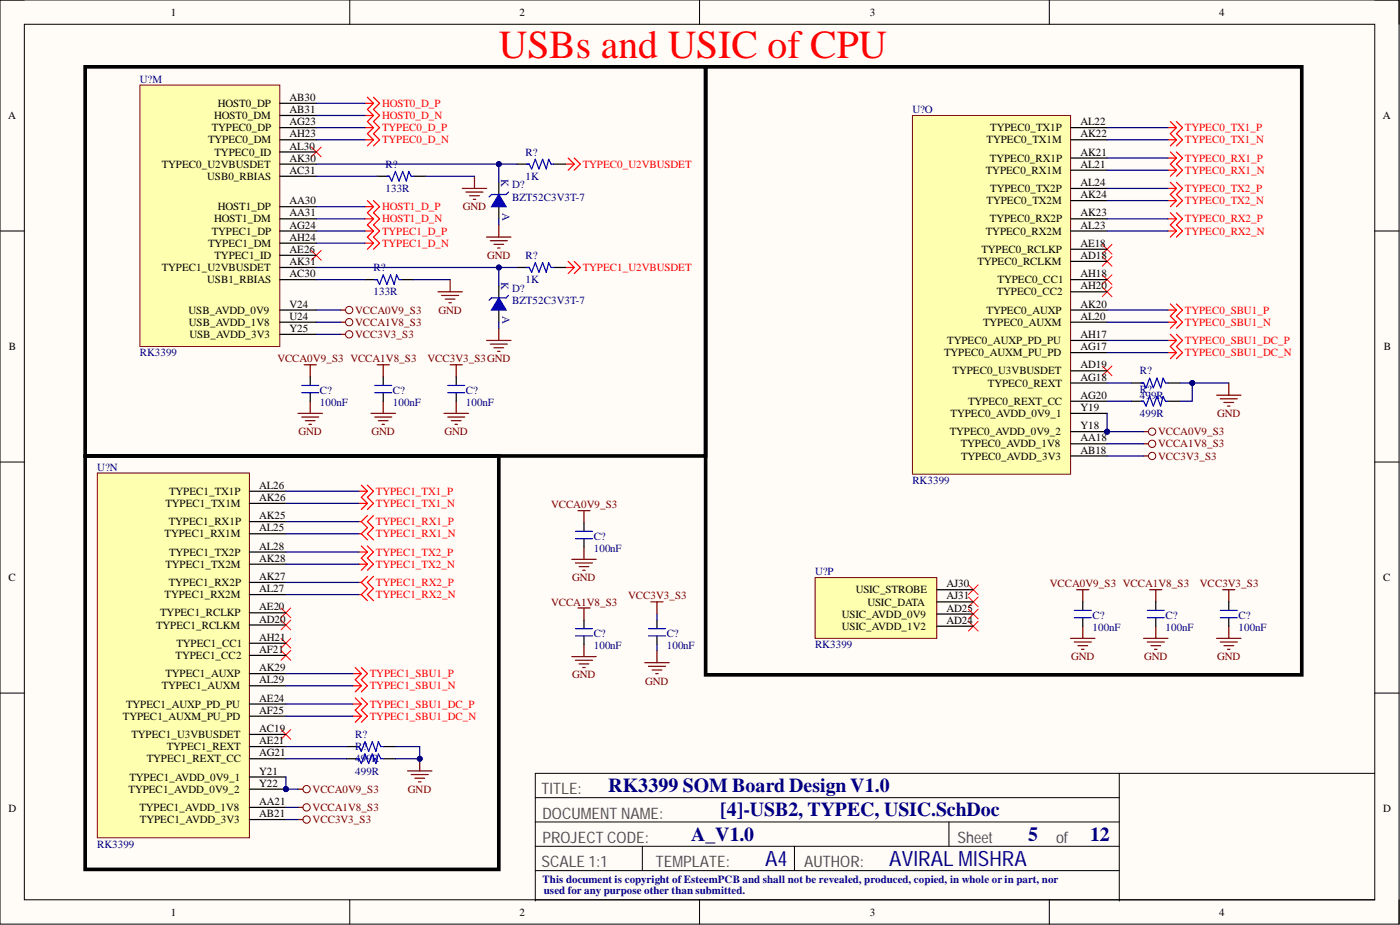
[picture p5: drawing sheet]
<svg xmlns="http://www.w3.org/2000/svg" width="292mm" height="193mm" viewBox="0 0 292 193" stroke-linecap="round" stroke-linejoin="round" font-family="sans-serif">
<path d="M0 0h291.9v192.8h-291.9z" fill-rule="evenodd" fill="#fffcf8"/>
<path d="M0 0h291.9v192.8h-291.9z" fill="none" stroke="#000" stroke-width=".21"/>
<path d="M5.1 5.1h281.7v182.6h-281.7z" fill-rule="evenodd" fill="#fffcf8"/>
<g fill="none" stroke="#000" stroke-width=".21">
<path d="M0 0h5.1M73 0v5.1M146 0v5.1M218.9 0v5.1M286.8 0h5.1v5.1M5.1 5.1h281.7v182.6h-281.7zM0 48.2h5.1M286.8 48.2h5.1M0 96.4h5.1M286.8 96.4h5.1M0 144.6h5.1M286.8 144.6h5.1"/>
<path d="M111.7 176.6h121.8M111.7 166.4h121.8M111.7 171.5h121.8M134 176.6v5M165.8 176.6v5M198 171.5v5.1M233.5 161.3v26.7M286.8 161.3h-175.1v26.7M73 187.7v5.1M111.7 187.7h175.1M111.7 181.6h121.8M146 187.7v5.1"/>
<path d="M218.9 187.7v5.1M291.9 187.7v5.1"/>
</g>
<g fill="none" stroke="#f00" stroke-width=".25">
<path d="M76.2 21.6h1.7M76.2 24.1h1.7M76.2 26.6h1.7M76.2 29.2h1.7M76.7 20.3l1.2 1.3M77.9 21.6l-1.2 1.2 1.2 1.3M77.9 20.3l1.3 1.3-1.3 1.2 1.3 1.3-1.3 1.3 1.3 1.2-1.3 1.3 1.3 1.3-1.3 1.2M77.9 24.1l-1.2 1.3 1.2 1.2M77.9 26.6l-1.2 1.3 1.2 1.3M77.9 29.2l-1.2 1.2M76.2 43.1h1.7M76.2 45.7h1.7"/>
<path d="M76.2 48.2h1.7M76.2 50.7h1.7M76.7 41.8l1.2 1.3M77.9 43.1l-1.2 1.3 1.2 1.3M77.9 41.8l1.3 1.3-1.3 1.3 1.3 1.3-1.3 1.2 1.3 1.3-1.3 1.3 1.3 1.2-1.3 1.3M77.9 45.7l-1.2 1.2 1.2 1.3M77.9 48.2l-1.2 1.3 1.2 1.2M77.9 50.7l-1.2 1.3M74.9 102.5h1.8M74.9 105h1.8M74.9 108.8h.5M74.9 111.4h.5"/>
<path d="M75.4 101.2l1.3 1.3M75.4 108.8l1.3 1.3-1.3 1.3M75.4 111.4l1.3 1.2M76.7 102.5l-1.3 1.2 1.3 1.3M76.7 101.2l1.2 1.3-1.2 1.2 1.2 1.3-1.2 1.3M76.7 105l-1.3 1.3M76.7 107.6l-1.3 1.2M77.9 107.6l-1.2 1.2 1.2 1.3-1.2 1.3 1.2 1.2"/>
</g>
<g fill="none" stroke="#800000" stroke-width=".25">
<path d="M96.5 39.3h5M99 36.8v2.5M93.9 58.3v2.6M97.2 40.1h3.6M98 40.8h2M98.7 41.6h.5M63.5 76.1h2.5M64.7 76.1v2.5M71.1 64.7h1M71.1 67.2h1M71.1 69.8h1M78.7 76.1h2.5"/>
<path d="M80 76.1v2.5M91.4 60.9h5.1M92.1 61.6h3.6M92.9 62.4h2M93.7 63.2h.5M93.9 76.1h2.6M95.2 76.1v2.5M62.2 86.2h5.1M63 87h3.5M63.7 87.8h2M64.5 88.5h.5M64.7 83.7v2.5"/>
<path d="M77.4 86.2h5.1M78.2 87h3.5M78.9 87.8h2.1M79.7 88.5h.5M80 83.7v2.5M92.6 86.2h5.1M93.4 87h3.6M94.2 87.8h2M94.9 88.5h.5M95.2 83.7v2.5M87.6 158.3v2.5M85 160.8h5.1"/>
<path d="M85.8 161.6h3.5M86.6 162.3h2M87.3 163.1h.5"/>
</g>
<g fill="none" stroke="#800000" stroke-width=".21">
<circle cx="72.9" cy="64.7" r=".76"/>
<circle cx="72.9" cy="69.8" r=".76"/>
<circle cx="72.9" cy="67.2" r=".76"/>
</g>
<circle cx="87.6" cy="158.3" r=".51" fill="#000080"/>
<circle cx="87.6" cy="158.3" r=".51" fill="none" stroke="#000080" stroke-width=".21"/>
<g fill="none" stroke="#800000" stroke-width=".21">
<circle cx="240.4" cy="92.6" r=".76"/>
<circle cx="240.4" cy="90" r=".76"/>
<circle cx="240.4" cy="95.1" r=".76"/>
<circle cx="64" cy="171" r=".76"/>
<circle cx="64" cy="164.6" r=".76"/>
<circle cx="64" cy="168.4" r=".76"/>
</g>
<g fill="none" stroke="#800000" stroke-width=".25">
<path d="M256.4 79.9v2.5M238.6 90h1M238.6 92.6h1M238.6 95.1h1M253.8 82.4h5.1M254.6 83.2h3.5M255.4 84h2M256.1 84.7h.5M119.3 116.7h5.1M120.1 117.4h3.5M120.6 106.5h2.5M120.8 118.2h2.1"/>
<path d="M121.6 119h.5M121.8 106.5v2.6M121.8 114.1v2.6M119.3 137h5.1M120.1 137.7h3.5M120.6 126.8h2.5M120.8 138.5h2.1M121.6 139.3h.5M121.8 126.8v2.6M121.8 134.4v2.6M134.5 138.2h5.1M135.3 139h3.5"/>
<path d="M135.8 125.6h2.5M136.1 139.8h2M137.1 125.6v2.5M137.1 135.7v2.5M223.4 133.2h5.1M224.1 133.9h3.6M224.6 123h2.6M224.9 134.7h2M225.7 135.5h.5M225.9 123v2.6M225.9 130.6v2.6M238.6 133.2h5.1"/>
<path d="M239.4 133.9h3.5M239.9 123h2.5M240.1 134.7h2.1M240.9 135.5h.5M241.1 123v2.6M241.1 130.6v2.6M253.8 133.2h5.1M254.6 133.9h3.5M255.1 123h2.5M255.4 134.7h2M256.1 135.5h.5M256.4 123v2.6"/>
<path d="M256.4 130.6v2.6M136.8 140.5h.5M62.2 164.6h1M62.2 168.4h1M62.2 171h1"/>
</g>
<g fill="none" stroke="#f00" stroke-width=".25">
<path d="M243.7 26.6h1.8M243.7 29.2h1.8M243.7 33h1.8M243.7 35.5h1.8M243.7 39.3h1.8M244.2 25.4l1.3 1.2M244.2 31.7l1.3 1.3M244.2 38l1.3 1.3M245.5 26.6l-1.3 1.3 1.3 1.3M245.5 25.4l1.2 1.2-1.2 1.3 1.2 1.3-1.2 1.2M245.5 29.2l-1.3 1.2M245.5 33l-1.3 1.2 1.3 1.3"/>
<path d="M245.5 31.7l1.2 1.3-1.2 1.2 1.2 1.3-1.2 1.3M245.5 35.5l-1.3 1.3M245.5 39.3l-1.3 1.3 1.3 1.2M245.5 38l1.2 1.3-1.2 1.3 1.2 1.2-1.2 1.3M243.7 41.8h1.8M243.7 45.7h1.8M243.7 48.2h1.8M244.2 44.4l1.3 1.3M245.5 41.8l-1.3 1.3M245.5 45.7l-1.3 1.2 1.3 1.3M245.5 44.4l1.2 1.3-1.2 1.2 1.2 1.3-1.2 1.3M245.5 48.2l-1.3 1.3"/>
<path d="M243.7 64.7h1.8M243.7 67.2h1.8M243.7 71h1.8M244.2 63.4l1.3 1.3M244.2 69.8l1.3 1.2M245.5 64.7l-1.3 1.2 1.3 1.3M245.5 63.4l1.2 1.3-1.2 1.2 1.2 1.3-1.2 1.3M245.5 67.2l-1.3 1.3M245.5 71l-1.3 1.3M245.5 69.8l1.2 1.2-1.2 1.3"/>
</g>
<g fill="none" stroke="#f00" stroke-width=".21">
<path d="M65 30.7l2 2M67 30.7l-2 2M65 52.2l2 2.1M67 52.2l-2 2.1M230 51l2 2M230 53.5l2 2M230 57.3l2 2.1M230 59.9l2 2M232 51l-2 2M232 53.5l-2 2M232 57.3l-2 2.1M232 59.9l-2 2"/>
<path d="M230 76.3l2 2.1M232 76.3l-2 2.1M58.6 126.8l2.1 2.1M58.6 129.4l2.1 2M58.6 133.2l2.1 2M58.6 135.7l2.1 2M60.7 126.8l-2.1 2.1M60.7 129.4l-2.1 2M60.7 133.2l-2.1 2M60.7 135.7l-2.1 2M202.1 122l2 2M202.1 124.5l2 2.1"/>
<path d="M202.1 127.1l2 2M202.1 129.6l2 2.1M204.1 122l-2 2M204.1 124.5l-2 2.1M204.1 127.1l-2 2M204.1 129.6l-2 2.1"/>
</g>
<path d="M17.8 13.9h129.4v81.2h-129.4zM147.2 13.9h124.4v126.9h-124.4zM17.8 95.1h86.3v86.3h-86.3z" fill="none" stroke="#000" stroke-width=".76"/>
<path d="M104.1 38v2.6M104.1 43.1v2.6" fill="none" stroke="#000" stroke-width=".25"/>
<path d="M104.1 40.6l1.5 2.5h-3.1z" fill="#00f"/>
<path d="M102.5 40.6h3.1M104.1 40.6l1.5 2.5h-3.1z" fill="none" stroke="#00f" stroke-width=".25"/>
<path d="M102.5 40.6l-.5 .5M106.1 40.1l-.5 .5" fill="none" stroke="#0000b4" stroke-width=".25"/>
<path d="M101.5 49.5h5.1M102.3 50.2h3.5M103.1 51h2M103.8 51.7h.5M104.1 46.9v2.6" fill="none" stroke="#800000" stroke-width=".25"/>
<g fill="none" stroke="#f00" stroke-width=".25">
<path d="M118 34.2h1.8M118.5 33l1.3 1.2M119.8 34.2l-1.3 1.3M119.8 33l1.3 1.2-1.3 1.3M74.9 115.2h1.8M74.9 117.7h1.8M75.4 113.9l1.3 1.3M76.7 115.2l-1.3 1.2 1.3 1.3M76.7 113.9l1.2 1.3-1.2 1.2 1.2 1.3-1.2 1.3M76.7 117.7l-1.3 1.3M74.1 139.3l1.3 1.2M74.9 121.5h.5"/>
<path d="M74.9 124h.5M75.4 121.5l1.3 1.3-1.3 1.2M75.4 124l1.3 1.3M75.4 139.3l1.3 1.2-1.3 1.3 1.3 1.3-1.3 1.2M76.7 120.2l-1.3 1.3M77.9 120.2l-1.2 1.3 1.2 1.3-1.2 1.2 1.2 1.3M73.6 140.5h1.8M73.6 143.1h1.8M73.6 146.9h1.8M73.6 149.4h1.8M74.1 145.6l1.3 1.3M75.4 140.5l-1.3 1.3 1.3 1.3"/>
<path d="M75.4 143.1l-1.3 1.2M75.4 146.9l-1.3 1.2 1.3 1.3M75.4 145.6l1.3 1.3-1.3 1.2 1.3 1.3-1.3 1.3M75.4 149.4l-1.3 1.3"/>
</g>
<path d="M58.6 152.2l2.1 2M60.7 152.2l-2.1 2" fill="none" stroke="#f00" stroke-width=".21"/>
<path d="M104.1 59.6v2.5M104.1 64.7v2.5" fill="none" stroke="#000" stroke-width=".25"/>
<path d="M104.1 62.1l1.5 2.6h-3.1z" fill="#00f"/>
<path d="M102.5 62.1h3.1M104.1 62.1l1.5 2.6h-3.1z" fill="none" stroke="#00f" stroke-width=".25"/>
<path d="M102.5 62.1l-.5 .6M106.1 61.6l-.5 .5" fill="none" stroke="#0000b4" stroke-width=".25"/>
<path d="M101.5 71h5.1M102.3 71.8h3.5M103.1 72.5h2M103.8 73.3h.5M104.1 68.5v2.5" fill="none" stroke="#800000" stroke-width=".25"/>
<path d="M118 55.8h1.8M118.5 54.5l1.3 1.3M119.8 55.8l-1.3 1.3M119.8 54.5l1.3 1.3-1.3 1.3" fill="none" stroke="#f00" stroke-width=".25"/>
<path d="M29.2 17.7h29.2v54.6h-29.2z" fill-rule="evenodd" fill="#ffffb0"/>
<path d="M29.2 17.7h29.2v54.6h-29.2z" fill="none" stroke="#800000" stroke-width=".21"/>
<g fill="none" stroke="#000" stroke-width=".25">
<path d="M58.4 21.6h7.6M58.4 24.1h7.6M58.4 26.6h7.6M58.4 29.2h7.6M58.4 31.7h7.6M58.4 34.2h7.6M58.4 36.8h7.6M58.4 43.1h7.6M58.4 45.7h7.6M58.4 48.2h7.6M58.4 50.7h7.6M58.4 53.3h7.6"/>
<path d="M58.4 55.8h7.6M58.4 58.3h7.6M58.4 64.7h7.6M58.4 67.2h7.6M58.4 69.8h7.6"/>
</g>
<path d="M20.3 98.7h31.7v76.1h-31.7z" fill-rule="evenodd" fill="#ffffb0"/>
<path d="M20.3 98.7h31.7v76.1h-31.7z" fill="none" stroke="#800000" stroke-width=".21"/>
<g fill="none" stroke="#000" stroke-width=".25">
<path d="M52 102.5h7.7M52 105h7.7M52 108.8h7.7M52 111.4h7.7M52 115.2h7.7M52 117.7h7.7M52 121.5h7.7M52 124h7.7M52 127.8h7.7M52 130.4h7.7M52 134.2h7.7M52 136.7h7.7"/>
<path d="M52 140.5h7.7M52 143.1h7.7M52 146.9h7.7M52 149.4h7.7M52 153.2h7.7M52 155.8h7.7M52 158.3h7.7M52 162.1h7.7M52 164.6h7.7M52 168.4h7.7M52 171h7.7"/>
</g>
<circle cx="231" cy="90" r=".51" fill="#000080"/>
<circle cx="231" cy="90" r=".51" fill="none" stroke="#000080" stroke-width=".21"/>
<path d="M190.4 24.1h33v74.8h-33z" fill-rule="evenodd" fill="#ffffb0"/>
<path d="M190.4 24.1h33v74.8h-33z" fill="none" stroke="#800000" stroke-width=".21"/>
<g fill="none" stroke="#000" stroke-width=".25">
<path d="M223.4 26.6h7.6M223.4 29.2h7.6M223.4 33h7.6M223.4 35.5h7.6M223.4 39.3h7.6M223.4 41.8h7.6M223.4 45.7h7.6M223.4 48.2h7.6M223.4 52h7.6M223.4 54.5h7.6M223.4 58.3h7.6M223.4 60.9h7.6"/>
<path d="M223.4 64.7h7.6M223.4 67.2h7.6M223.4 71h7.6M223.4 73.6h7.6M223.4 77.4h7.6M223.4 79.9h7.6M223.4 83.7h7.6M223.4 86.2h7.6M223.4 90h7.6"/>
</g>
<circle cx="231" cy="90" r=".51" fill="#000080"/>
<circle cx="231" cy="90" r=".51" fill="none" stroke="#000080" stroke-width=".21"/>
<path d="M223.4 92.6h7.6M223.4 95.1h7.6" fill="none" stroke="#000" stroke-width=".25"/>
<path d="M170.1 120.5h25.4v12.7h-25.4z" fill-rule="evenodd" fill="#ffffb0"/>
<path d="M170.1 120.5h25.4v12.7h-25.4z" fill="none" stroke="#800000" stroke-width=".21"/>
<g fill="none" stroke="#000" stroke-width=".25">
<path d="M78.7 36.8h2.5M86.3 36.8h2.5M107.9 34.2h2.5M115.5 34.2h2.5M76.2 58.3h2.5M83.8 58.3h2.5M107.9 55.8h2.5M115.5 55.8h2.5M64.7 78.6v1.8M80 78.6v1.8M95.2 78.6v1.8M236.1 79.9h2.5"/>
<path d="M243.7 79.9h2.5M64.7 81.9v1.8M80 81.9v1.8M95.2 81.9v1.8M236.1 83.7h2.5M243.7 83.7h2.5M121.8 109.1v1.7M121.8 112.4v1.7M121.8 129.4v1.7M121.8 132.7v1.7M137.1 129.4v1.7M137.1 132.7v1.7"/>
<path d="M195.5 123h7.6M195.5 125.6h7.6M195.5 128.1h7.6M195.5 130.6h7.6M225.9 125.6v1.7M225.9 128.9v1.7M241.1 125.6v1.7M241.1 128.9v1.7M256.4 125.6v1.7M256.4 128.9v1.7M72.3 155.8h2.6M72.3 158.3h2.6"/>
<path d="M80 155.8h2.5M80 158.3h2.5"/>
</g>
<g fill="none" stroke="#00f" stroke-width=".25">
<path d="M80.7 36.8h.5l.5 1 .8-2 .8 2 .7-2 .8 2 .5-2 .5 1h.5M109.9 34.2h.5l.5 1.1 .8-2.1 .7 2.1 .8-2.1 .8 2.1 .5-2.1 .5 1h.5M78.2 58.3h.5l.5 1.1 .8-2.1 .7 2.1 .8-2.1 .7 2.1 .6-2.1 .5 1h.5M109.9 55.8h.5l.5 1 .8-2 .7 2 .8-2 .8 2 .5-2 .5 1h.5M238.1 79.9h.5l.5 1 .8-2 .7 2 .8-2 .8 2 .5-2 .5 1h.5M63 80.4h3.5M63 81.9h3.5M78.2 80.4h3.5M78.2 81.9h3.5M93.4 80.4h3.6M93.4 81.9h3.6M238.1 83.7h.5l.5 1 .8-2 .7 2 .8-2 .8 2 .5-2 .5 1h.5"/>
<path d="M120.1 112.4h3.5M120.1 110.8h3.5M120.1 132.7h3.5M120.1 131.1h3.5M135.3 132.7h3.5M135.3 131.1h3.5M224.1 128.9h3.6M224.1 127.3h3.6M239.4 128.9h3.5M239.4 127.3h3.5M254.6 128.9h3.5M254.6 127.3h3.5"/>
<path d="M74.4 155.8h.5l.5 1 .8-2.1 .7 2.1 .8-2.1 .7 2.1 .5-2.1 .6 1.1h.5M74.4 158.3h.5l.5 1 .8-2 .7 2 .8-2 .7 2 .5-2 .6 1h.5"/>
</g>
<path d="M243.7 73.6h1.8M244.2 72.3l1.3 1.3M245.5 73.6l-1.3 1.2M245.5 72.3l1.2 1.3-1.2 1.2" fill="none" stroke="#f00" stroke-width=".25"/>
<g fill="none" stroke="#000080" stroke-width=".25">
<path d="M66 58.3h10.2M66 55.8h38.1M66 69.8h5.1M66 67.2h5.1M66 64.7h5.1M59.7 117.7h15.2M59.7 115.2h15.2M59.7 111.4h15.2M59.7 108.8h15.2M59.7 105h15.2M59.7 102.5h15.2M59.7 124h15.2"/>
<path d="M59.7 121.5h15.2M137.1 128.1v1.3M59.7 158.3h12.6M59.7 155.8h12.6M59.7 149.4h13.9M59.7 146.9h13.9M59.7 143.1h13.9M59.7 140.5h13.9M59.7 162.1v2.5h2.5M59.7 171h2.5M59.7 168.4h2.5"/>
</g>
<circle cx="104.1" cy="55.8" r=".51" fill="#000080"/>
<circle cx="104.1" cy="55.8" r=".51" fill="none" stroke="#000080" stroke-width=".21"/>
<path d="M66 36.8h12.7M66 34.2h38.1M66 50.7h10.2M66 48.2h10.2M66 45.7h10.2M66 43.1h10.2" fill="none" stroke="#000080" stroke-width=".25"/>
<circle cx="104.1" cy="34.2" r=".51" fill="#000080"/>
<circle cx="104.1" cy="34.2" r=".51" fill="none" stroke="#000080" stroke-width=".21"/>
<path d="M66 29.2h10.2M66 26.6h10.2M66 24.1h10.2M66 21.6h10.2M82.5 155.8h5.1v2.5h-5.1" fill="none" stroke="#000080" stroke-width=".25"/>
<circle cx="87.6" cy="158.3" r=".51" fill="#000080"/>
<circle cx="87.6" cy="158.3" r=".51" fill="none" stroke="#000080" stroke-width=".21"/>
<path d="M88.8 36.8h10.2M86.3 58.3h7.6M107.9 55.8h-3.8v3.8" fill="none" stroke="#000080" stroke-width=".25"/>
<circle cx="104.1" cy="55.8" r=".51" fill="#000080"/>
<circle cx="104.1" cy="55.8" r=".51" fill="none" stroke="#000080" stroke-width=".21"/>
<path d="M107.9 34.2h-3.8v3.8" fill="none" stroke="#000080" stroke-width=".25"/>
<circle cx="104.1" cy="34.2" r=".51" fill="#000080"/>
<circle cx="104.1" cy="34.2" r=".51" fill="none" stroke="#000080" stroke-width=".21"/>
<path d="M231 86.2v3.8h7.6M231 95.1h7.6M231 92.6h7.6" fill="none" stroke="#000080" stroke-width=".25"/>
<circle cx="231" cy="90" r=".51" fill="#000080"/>
<circle cx="231" cy="90" r=".51" fill="none" stroke="#000080" stroke-width=".21"/>
<g fill="none" stroke="#000080" stroke-width=".25">
<path d="M231 39.3h12.7M231 35.5h12.7M231 33h12.7M231 29.2h12.7M231 26.6h12.7M231 48.2h12.7M231 45.7h12.7M231 41.8h12.7M231 79.9h5.1M231 73.6h12.7M231 71h12.7M231 67.2h12.7"/>
<path d="M231 64.7h12.7M246.2 79.9h2.6v3.8h-2.6M231 83.7h5.1"/>
</g>
<circle cx="248.8" cy="79.9" r=".51" fill="#000080"/>
<circle cx="248.8" cy="79.9" r=".51" fill="none" stroke="#000080" stroke-width=".21"/>
<path d="M248.8 79.9h7.6" fill="none" stroke="#000080" stroke-width=".25"/>
<circle cx="248.8" cy="79.9" r=".51" fill="#000080"/>
<circle cx="248.8" cy="79.9" r=".51" fill="none" stroke="#000080" stroke-width=".21"/>
<path d="M104.1 45.7v1.2M104.1 67.2v1.3M137.1 134.4v1.3" fill="none" stroke="#000080" stroke-width=".25"/>
<text font-size="8.3" fill="#f00" x="104.1" y="12.2">USBs and USIC of CPU</text>
<g font-size="4.4" fill="#0c0087">
<text x="159.7" y="180.7">A4</text>
<text x="185.6" y="180.7">AVIRAL MISHRA</text>
</g>
<g font-size="4.1" fill="#000080">
<text x="126.9" y="165.2">RK3399 SOM Board Design V1.0</text>
<text x="150.3" y="170.3">[4]-USB2, TYPEC, USIC.SchDoc</text>
<text x="144.2" y="175.4">A_V1.0</text>
<text x="214.5" y="175.4">5</text>
<text x="227.4" y="175.4">12</text>
</g>
<g font-size="3.3" fill="#505050">
<text x="113" y="165.7">TITLE:</text>
<text x="113.2" y="170.8">DOCUMENT NAME:</text>
<text x="113.2" y="175.9">PROJECT CODE:</text>
<text x="199.8" y="175.9">Sheet</text>
<text x="220.3" y="175.9">of</text>
<text x="113" y="180.9">SCALE 1:1</text>
<text x="136.8" y="180.9">TEMPLATE:</text>
<text x="167.8" y="180.9">AUTHOR:</text>
</g>
<g font-size="2.3">
<text x="35.6" y="3.3">1</text>
<text x="108.4" y="3.3">2</text>
<text x="181.5" y="3.3">3</text>
<text x="254.3" y="3.3">4</text>
<text x="45.4" y="22.3">HOST0_DP</text>
<text x="60.4" y="21">AB30</text>
<text x="60.4" y="23.6">AB31</text>
<text x="1.7" y="24.9">A</text>
<text x="43.4" y="29.9">TYPEC0_DM</text>
<text x="44.2" y="27.4">TYPEC0_DP</text>
<text x="44.7" y="24.9">HOST0_DM</text>
<text x="60.4" y="26.1">AG23</text>
<text x="60.4" y="28.7">AH23</text>
<text x="205.9" y="29.9">TYPEC0_TX1M</text>
<text x="206.6" y="27.4">TYPEC0_TX1P</text>
<text x="225.4" y="26.1">AL22</text>
<text x="225.4" y="28.7">AK22</text>
<text x="288.5" y="24.9">A</text>
<text x="33.8" y="35">TYPEC0_U2VBUSDET</text>
<text x="44.8" y="32.5">TYPEC0_ID</text>
<text x="60.4" y="31.2">AL30</text>
<text x="60.4" y="33.7">AK30</text>
<text x="206.5" y="33.7">TYPEC0_RX1P</text>
<text x="225.4" y="32.5">AK21</text>
<text x="225.4" y="35">AL21</text>
<text x="43.2" y="37.5">USB0_RBIAS</text>
<text x="60.4" y="36.3">AC31</text>
<text x="205.7" y="36.3">TYPEC0_RX1M</text>
<text x="206.6" y="40.1">TYPEC0_TX2P</text>
<text x="225.4" y="38.8">AL24</text>
<text x="225.4" y="41.3">AK24</text>
<text x="44.7" y="46.4">HOST1_DM</text>
<text x="45.4" y="43.9">HOST1_DP</text>
<text x="60.4" y="42.6">AA30</text>
<text x="60.4" y="45.1">AA31</text>
<text x="60.4" y="47.7">AG24</text>
<text x="205.9" y="42.6">TYPEC0_TX2M</text>
<text x="206.5" y="46.4">TYPEC0_RX2P</text>
<text x="225.4" y="45.1">AK23</text>
<text x="225.4" y="47.7">AL23</text>
<text x="43.4" y="51.5">TYPEC1_DM</text>
<text x="44.2" y="49">TYPEC1_DP</text>
<text x="60.4" y="50.2">AH24</text>
<text x="60.4" y="52.8">AE26</text>
<text x="204.8" y="52.8">TYPEC0_RCLKP</text>
<text x="205.7" y="49">TYPEC0_RX2M</text>
<text x="225.4" y="51.5">AE18</text>
<text x="33.8" y="56.6">TYPEC1_U2VBUSDET</text>
<text x="43.2" y="59.1">USB1_RBIAS</text>
<text x="44.8" y="54">TYPEC1_ID</text>
<text x="60.4" y="55.3">AK31</text>
<text x="60.4" y="57.8">AC30</text>
<text x="203.9" y="55.3">TYPEC0_RCLKM</text>
<text x="208.1" y="59.1">TYPEC0_CC1</text>
<text x="225.4" y="54">AD18</text>
<text x="225.4" y="57.8">AH18</text>
<text x="39.3" y="65.4">USB_AVDD_0V9</text>
<text x="60.4" y="64.2">V24</text>
<text x="205.9" y="65.4">TYPEC0_AUXP</text>
<text x="208" y="61.6">TYPEC0_CC2</text>
<text x="225.4" y="60.4">AH20</text>
<text x="225.4" y="64.2">AK20</text>
<text x="39.4" y="68">USB_AVDD_1V8</text>
<text x="39.5" y="70.5">USB_AVDD_3V3</text>
<text x="60.4" y="66.7">U24</text>
<text x="60.4" y="69.2">Y25</text>
<text x="197.7" y="71.8">TYPEC0_AUXP_PD_PU</text>
<text x="205.1" y="68">TYPEC0_AUXM</text>
<text x="225.4" y="66.7">AL20</text>
<text x="225.4" y="70.5">AH17</text>
<text x="1.9" y="73.1">B</text>
<text x="197" y="74.3">TYPEC0_AUXM_PU_PD</text>
<text x="225.4" y="73.1">AG17</text>
<text x="225.4" y="76.9">AD19</text>
<text x="288.7" y="73.1">B</text>
<text x="198.8" y="78.1">TYPEC0_U3VBUSDET</text>
<text x="206.1" y="80.7">TYPEC0_REXT</text>
<text x="225.4" y="79.4">AG18</text>
<text x="225.4" y="83.2">AG20</text>
<text x="198.3" y="87">TYPEC0_AVDD_0V9_1</text>
<text x="202" y="84.5">TYPEC0_REXT_CC</text>
<text x="225.4" y="85.7">Y19</text>
<text x="225.4" y="89.5">Y18</text>
<text x="198.2" y="90.8">TYPEC0_AVDD_0V9_2</text>
<text x="200.4" y="93.3">TYPEC0_AVDD_1V8</text>
<text x="200.5" y="95.9">TYPEC0_AVDD_3V3</text>
<text x="225.4" y="92.1">AA18</text>
<text x="225.4" y="94.6">AB18</text>
<text x="54.1" y="102">AL26</text>
<text x="34.5" y="105.8">TYPEC1_TX1M</text>
<text x="35.3" y="103.2">TYPEC1_TX1P</text>
<text x="54.1" y="104.5">AK26</text>
<text x="34.4" y="112.1">TYPEC1_RX1M</text>
<text x="35.2" y="109.6">TYPEC1_RX1P</text>
<text x="54.1" y="108.3">AK25</text>
<text x="54.1" y="110.8">AL25</text>
<text x="34.5" y="118.5">TYPEC1_TX2M</text>
<text x="35.3" y="115.9">TYPEC1_TX2P</text>
<text x="54.1" y="114.7">AL28</text>
<text x="54.1" y="117.2">AK28</text>
<text x="1.8" y="121.3">C</text>
<text x="34.4" y="124.8">TYPEC1_RX2M</text>
<text x="35.2" y="122.3">TYPEC1_RX2P</text>
<text x="54.1" y="121">AK27</text>
<text x="54.1" y="123.5">AL27</text>
<text x="178.5" y="123.8">USIC_STROBE</text>
<text x="197.5" y="122.5">AJ30</text>
<text x="197.5" y="125.1">AJ31</text>
<text x="288.6" y="121.3">C</text>
<text x="32.6" y="131.1">TYPEC1_RCLKM</text>
<text x="33.4" y="128.6">TYPEC1_RCLKP</text>
<text x="54.1" y="127.3">AE20</text>
<text x="54.1" y="129.9">AD20</text>
<text x="175.7" y="128.9">USIC_AVDD_0V9</text>
<text x="175.7" y="131.4">USIC_AVDD_1V2</text>
<text x="181" y="126.3">USIC_DATA</text>
<text x="197.5" y="127.6">AD25</text>
<text x="197.5" y="130.1">AD24</text>
<text x="36.6" y="137.5">TYPEC1_CC2</text>
<text x="36.8" y="134.9">TYPEC1_CC1</text>
<text x="54.1" y="133.7">AH21</text>
<text x="54.1" y="136.2">AF21</text>
<text x="33.8" y="143.8">TYPEC1_AUXM</text>
<text x="34.5" y="141.3">TYPEC1_AUXP</text>
<text x="54.1" y="140">AK29</text>
<text x="54.1" y="142.6">AL29</text>
<text x="26.3" y="147.6">TYPEC1_AUXP_PD_PU</text>
<text x="54.1" y="146.4">AE24</text>
<text x="54.1" y="148.9">AF25</text>
<text x="25.6" y="150.2">TYPEC1_AUXM_PU_PD</text>
<text x="27.4" y="154">TYPEC1_U3VBUSDET</text>
<text x="54.1" y="152.7">AC19</text>
<text x="54.1" y="155.2">AE21</text>
<text x="30.6" y="159">TYPEC1_REXT_CC</text>
<text x="34.8" y="156.5">TYPEC1_REXT</text>
<text x="54.1" y="157.8">AG21</text>
<text x="54.1" y="161.6">Y21</text>
<text x="26.8" y="165.4">TYPEC1_AVDD_0V9_2</text>
<text x="27" y="162.9">TYPEC1_AVDD_0V9_1</text>
<text x="54.1" y="164.1">Y22</text>
<text x="54.1" y="167.9">AA21</text>
<text x="1.8" y="169.4">D</text>
<text x="29.1" y="169.2">TYPEC1_AVDD_1V8</text>
<text x="29.2" y="171.7">TYPEC1_AVDD_3V3</text>
<text x="54.1" y="170.5">AB21</text>
<text x="288.6" y="169.4">D</text>
<text x="35.6" y="191">1</text>
<text x="108.4" y="191">2</text>
<text x="181.5" y="191">3</text>
<text x="254.3" y="191">4</text>
</g>
<g font-size="2.3" fill="#000080">
<text x="29.2" y="17.2">U?M</text>
<text x="190.4" y="23.6">U?O</text>
<text x="80.5" y="35">R?</text>
<text x="109.7" y="32.5">R?</text>
<text x="80.5" y="40.1">133R</text>
<text x="104.6" y="37.3" transform="rotate(90 104.6 37.3)">K</text>
<text x="106.9" y="39.3">D?</text>
<text x="106.9" y="41.8">BZT52C3V3T-7</text>
<text x="109.7" y="37.5">1K</text>
<text x="104.8" y="44.4" transform="rotate(90 104.8 44.4)">A</text>
<text x="77.9" y="56.6">R?</text>
<text x="104.6" y="58.8" transform="rotate(90 104.6 58.8)">K</text>
<text x="109.7" y="54">R?</text>
<text x="109.7" y="59.1">1K</text>
<text x="77.9" y="61.6">133R</text>
<text x="104.8" y="65.9" transform="rotate(90 104.8 65.9)">A</text>
<text x="106.9" y="60.9">D?</text>
<text x="106.9" y="63.4">BZT52C3V3T-7</text>
<text x="29.2" y="74.3">RK3399</text>
<text x="66.8" y="82.2">C?</text>
<text x="82" y="82.2">C?</text>
<text x="97.2" y="82.2">C?</text>
<text x="237.8" y="78.1">R?</text>
<text x="237.8" y="83.2">499R</text>
<text x="237.8" y="81.9">R?</text>
<text x="66.8" y="84.7">100nF</text>
<text x="82" y="84.7">100nF</text>
<text x="97.2" y="84.7">100nF</text>
<text x="237.8" y="87">499R</text>
<text x="20.3" y="98.2">U?N</text>
<text x="190.4" y="101">RK3399</text>
<text x="123.9" y="112.6">C?</text>
<text x="123.9" y="115.2">100nF</text>
<text x="170.1" y="120">U?P</text>
<text x="227.9" y="129.1">C?</text>
<text x="227.9" y="131.7">100nF</text>
<text x="243.2" y="129.1">C?</text>
<text x="243.2" y="131.7">100nF</text>
<text x="258.4" y="129.1">C?</text>
<text x="258.4" y="131.7">100nF</text>
<text x="123.9" y="132.9">C?</text>
<text x="123.9" y="135.5">100nF</text>
<text x="139.1" y="132.9">C?</text>
<text x="139.1" y="135.5">100nF</text>
<text x="170.1" y="135.2">RK3399</text>
<text x="74.1" y="154">R?</text>
<text x="74.1" y="159">499R</text>
<text x="74.1" y="156.5">R?</text>
<text x="74.1" y="161.6">499R</text>
<text x="20.3" y="176.8">RK3399</text>
</g>
<g font-size="2.3" fill="#f00">
<text x="79.7" y="22.3">HOST0_D_P</text>
<text x="79.7" y="24.9">HOST0_D_N</text>
<text x="79.7" y="27.4">TYPEC0_D_P</text>
<text x="79.7" y="29.9">TYPEC0_D_N</text>
<text x="247.2" y="27.4">TYPEC0_TX1_P</text>
<text x="247.2" y="29.9">TYPEC0_TX1_N</text>
<text x="121.6" y="35">TYPEC0_U2VBUSDET</text>
<text x="247.2" y="33.7">TYPEC0_RX1_P</text>
<text x="247.2" y="36.3">TYPEC0_RX1_N</text>
<text x="247.2" y="40.1">TYPEC0_TX2_P</text>
<text x="79.7" y="43.9">HOST1_D_P</text>
<text x="79.7" y="46.4">HOST1_D_N</text>
<text x="247.2" y="42.6">TYPEC0_TX2_N</text>
<text x="247.2" y="46.4">TYPEC0_RX2_P</text>
<text x="79.7" y="49">TYPEC1_D_P</text>
<text x="79.7" y="51.5">TYPEC1_D_N</text>
<text x="247.2" y="49">TYPEC0_RX2_N</text>
<text x="121.6" y="56.6">TYPEC1_U2VBUSDET</text>
<text x="247.2" y="65.4">TYPEC0_SBU1_P</text>
<text x="247.2" y="68">TYPEC0_SBU1_N</text>
<text x="247.2" y="71.8">TYPEC0_SBU1_DC_P</text>
<text x="247.2" y="74.3">TYPEC0_SBU1_DC_N</text>
<text x="78.4" y="103.2">TYPEC1_TX1_P</text>
<text x="78.4" y="105.8">TYPEC1_TX1_N</text>
<text x="78.4" y="109.6">TYPEC1_RX1_P</text>
<text x="78.4" y="112.1">TYPEC1_RX1_N</text>
<text x="78.4" y="115.9">TYPEC1_TX2_P</text>
<text x="78.4" y="118.5">TYPEC1_TX2_N</text>
<text x="78.4" y="122.3">TYPEC1_RX2_P</text>
<text x="78.4" y="124.8">TYPEC1_RX2_N</text>
<text x="77.2" y="141.3">TYPEC1_SBU1_P</text>
<text x="77.2" y="143.8">TYPEC1_SBU1_N</text>
<text x="77.2" y="147.6">TYPEC1_SBU1_DC_P</text>
<text x="77.2" y="150.2">TYPEC1_SBU1_DC_N</text>
</g>
<g font-size="2.3" fill="#800000">
<text x="96.5" y="43.9">GND</text>
<text x="101.6" y="54">GND</text>
<text x="74.1" y="65.4">VCCA0V9_S3</text>
<text x="91.5" y="65.4">GND</text>
<text x="74.1" y="68">VCCA1V8_S3</text>
<text x="74.1" y="70.5">VCC3V3_S3</text>
<text x="57.9" y="75.6">VCCA0V9_S3 VCCA1V8_S3</text>
<text x="89.2" y="75.6">VCC3V3_S3GND</text>
<text x="253.9" y="87">GND</text>
<text x="62.3" y="90.8">GND</text>
<text x="77.5" y="90.8">GND</text>
<text x="92.7" y="90.8">GND</text>
<text x="241.7" y="90.8">VCCA0V9_S3</text>
<text x="241.7" y="93.3">VCCA1V8_S3</text>
<text x="241.7" y="95.9">VCC3V3_S3</text>
<text x="115" y="106">VCCA0V9_S3</text>
<text x="119.4" y="121.3">GND</text>
<text x="131.1" y="125.1">VCC3V3_S3</text>
<text x="219.1" y="122.5">VCCA0V9_S3 VCCA1V8_S3</text>
<text x="250.4" y="122.5">VCC3V3_S3</text>
<text x="115" y="126.3">VCCA1V8_S3</text>
<text x="223.5" y="137.7">GND</text>
<text x="238.7" y="137.7">GND</text>
<text x="253.9" y="137.7">GND</text>
<text x="119.4" y="141.5">GND</text>
<text x="134.6" y="142.8">GND</text>
<text x="65.2" y="165.4">VCCA0V9_S3</text>
<text x="85.1" y="165.4">GND</text>
<text x="65.2" y="169.2">VCCA1V8_S3</text>
<text x="65.2" y="171.7">VCC3V3_S3</text>
</g>
<g font-size="2.3" fill="#0c0087">
<text x="113.2" y="184.2">This document is copyright ofEsteemPCB and shall not be revealed, produced, copied, in whole or in part, nor</text>
<text x="113.5" y="186.4">used for any purpose other than submitted.</text>
</g>
<text font-size="1.1" fill="#000080" x="51.5" y="164.8">PIU?0Y22</text>
</svg>
